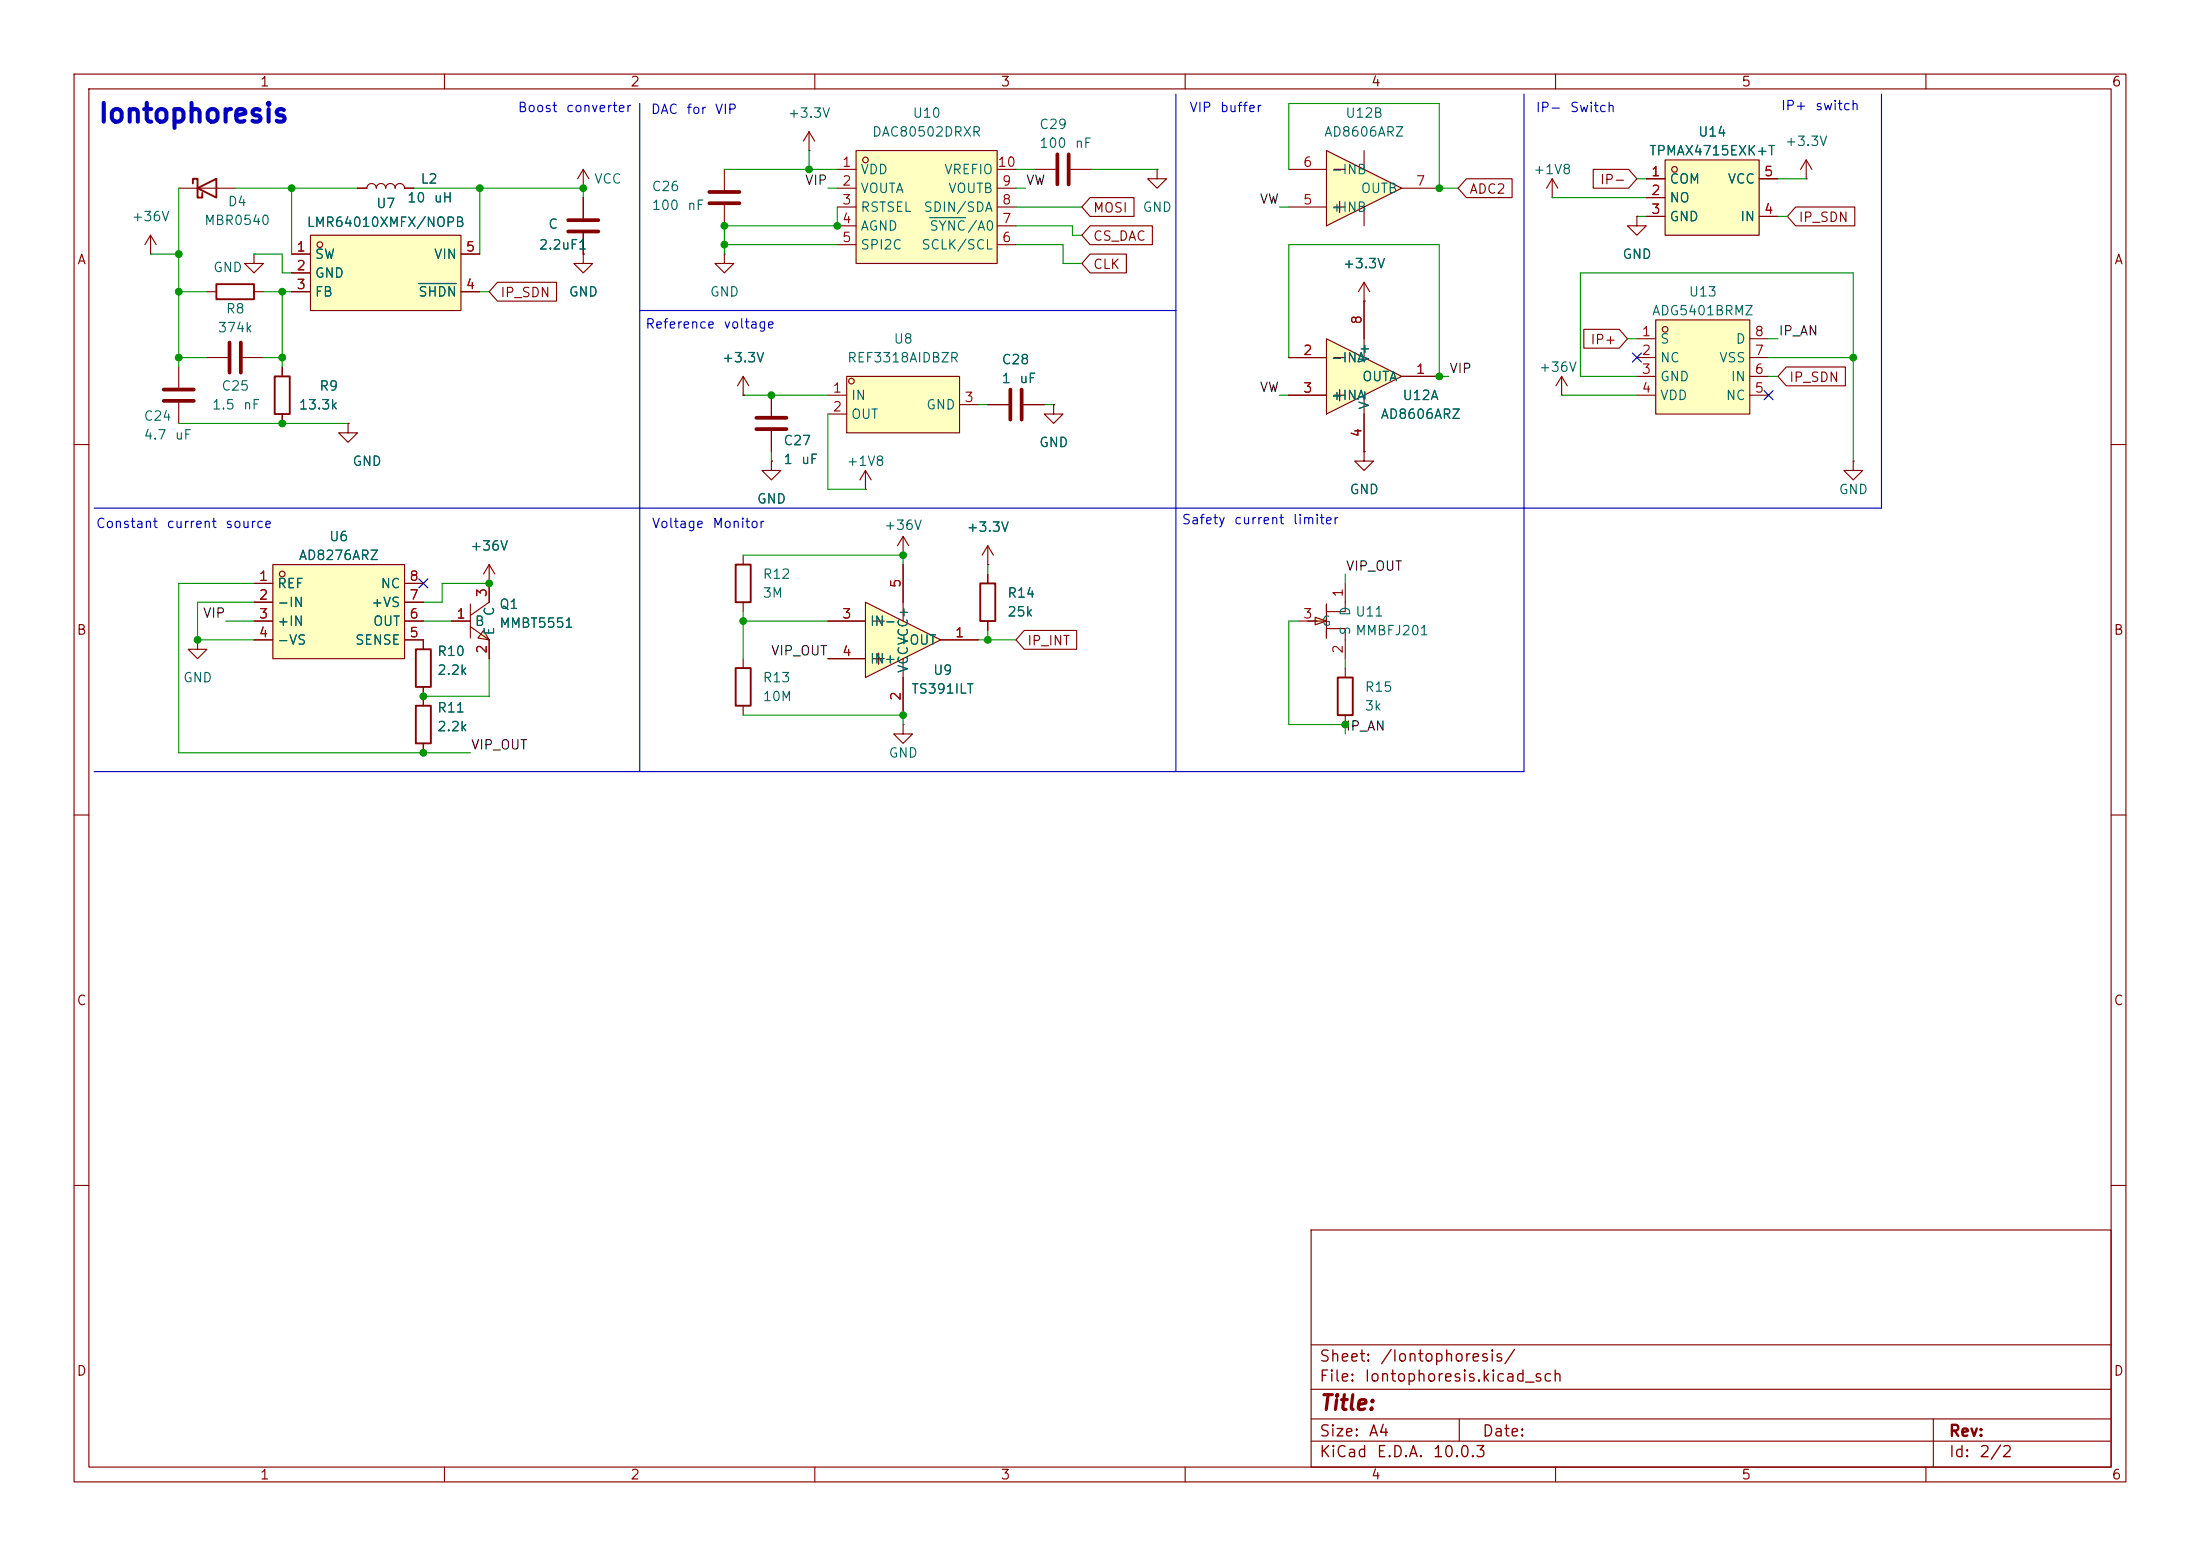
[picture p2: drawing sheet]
<svg xmlns="http://www.w3.org/2000/svg" width="297mm" height="210mm" viewBox="0 0 297 210" stroke-linecap="round" stroke-linejoin="round" font-family="sans-serif">
<g fill="none" stroke="#840000" stroke-width=".15">
<path d="M10 10h277v190h-277zM12 12h273v186h-273zM60 10v2M110 10v2M160 10v2M210 10v2M260 10v2M20.3 34.3h.1M20.3 31.8l-.7 1.2M20.3 31.8l.8 1.2M20.3 31.8v2.5M24.1 25.4h7.6"/>
<path d="M243.8 24.1h.1M243.8 21.6l-.7 1.3M243.8 21.6l.8 1.3M243.8 21.6v2.5M24.1 49.5v2.8M24.1 54.4v2.8M104.1 53.3v2.8M104.1 58.2v2.8M210.8 53.3h.1M210.8 50.8l-.7 1.3M210.8 50.8l.8 1.3M210.8 50.8v2.5"/>
<path d="M10 60h2M100.3 74.9v1.3M133.3 76.2h.1M133.3 73.7v2.5M133.3 77.5v1.2M133.3 73.7l-.7 1.2M133.3 73.7l.8 1.2M285 60h2M100.3 81.3v1.3M133.3 83.8v1.3M10 110h2M285 110h2"/>
<path d="M10 160h2M177 166h108v32h-108zM285 160h2M60 198v2M110 198v2M160 198v2M177 194.5h108M177 191.5h108M177 187.5h108M177 181.5h108M197 191.5v3M210 198v2"/>
<path d="M260 198v2M261 191.5v6.5"/>
</g>
<path d="M22.1 54.1h4.1M22.1 52.6h4.1M102.1 56.4h4.1M102.1 57.9h4.1" fill="none" stroke="#840000" stroke-width=".51"/>
<path d="M26 24.8v-.7h.7v2.6h.6v-.7M26.7 25.4l2.5-1.3v2.6zM99.3 76.2h2v5.1h-2zM132.3 78.7h2.1v5.1h-2.1z" fill="none" stroke="#840000" stroke-width=".25"/>
<path d="M41.9 31.8h20.3v10.1h-20.3z" fill="#ffffc2"/>
<g fill="none" stroke="#840000" stroke-width=".15">
<path d="M39.4 34.3h2.5M39.4 36.8h2.5M39.4 39.4h2.5M41.9 31.8h20.3v10.1h-20.3zM48.3 25.4h1.2a.64 .64 0 0 1 .7-.6 .64 .64 0 0 1 .6 .6 .64 .64 0 0 1 .6-.6 .64 .64 0 0 1 .7 .6 .64 .64 0 0 1 .6-.6 .64 .64 0 0 1 .6 .6 .64 .64 0 0 1 .7-.6 .64 .64 0 0 1 .6 .6h1.3M62.2 34.3h2.6M62.2 39.4h2.6M27.9 48.3h2.8M32.8 48.3h2.8M104.1 62.2v1.3h-1.2l1.2 1.3 1.3-1.3h-1.3M104.1 62.2h.1M100.3 88.9v1.3"/>
<path d="M100.3 95.3v1.2"/>
<circle cx="43.2" cy="33" r=".38"/>
</g>
<path d="M56.5 38.3h5.1" fill="none" stroke="#006464" stroke-width=".15"/>
<path d="M31 46.2v4.1M32.5 46.2v4.1" fill="none" stroke="#840000" stroke-width=".51"/>
<path d="M99.3 90.2h2v5.1h-2z" fill="none" stroke="#840000" stroke-width=".25"/>
<path d="M224.8 21.6h12.7v10.2h-12.7z" fill="#ffffc2"/>
<g fill="none" stroke="#840000" stroke-width=".15">
<path d="M109.2 17.8l-.7 1.3M109.2 17.8l.8 1.3M109.2 17.8v2.5M78.7 34.3v1.3h-1.2l1.2 1.2 1.3-1.2h-1.3M78.7 34.3h.1M78.7 26.7v2.8M78.7 31.5v2.8M109.2 20.3h.1M222.2 24.1h2.6M222.2 26.7h2.6M222.2 29.2h2.6M224.8 21.6h12.7v10.2h-12.7z"/>
<path d="M237.5 24.1h2.5M237.5 29.2h2.5M38.1 49.5v1.3M38.1 55.9v1.3M47 57.2v1.2h-1.3l1.3 1.3 1.3-1.3h-1.3M47 57.2h.1"/>
<circle cx="226.1" cy="22.9" r=".38"/>
</g>
<path d="M76.7 31.2h4.1M76.7 29.7h4.1" fill="none" stroke="#840000" stroke-width=".51"/>
<path d="M37.1 50.8h2v5.1h-2z" fill="none" stroke="#840000" stroke-width=".25"/>
<path d="M223.5 43.2h12.7v12.7h-12.7z" fill="#ffffc2"/>
<g fill="none" stroke="#840000" stroke-width=".15">
<path d="M78.7 25.4h.1M78.7 22.9l.8 1.2M78.7 22.9l-.7 1.2M78.7 22.9v2.5M100.3 53.3h.1M100.3 50.8l-.7 1.3M100.3 50.8l.8 1.3M100.3 50.8v2.5M221 45.7h2.5M221 48.3h2.5M221 50.8h2.5M221 53.3h2.5"/>
<path d="M223.5 43.2h12.7v12.7h-12.7zM236.2 45.7h2.6M236.2 48.3h2.6M236.2 50.8h2.6M236.2 53.3h2.6M250.2 62.2v1.3h-1.3l1.3 1.3 1.3-1.3h-1.3M250.2 62.2h.1M121.9 97.8v1.3h1.3l-1.3 1.2-1.3-1.2h1.3M121.9 97.8h.1"/>
<circle cx="224.8" cy="44.5" r=".38"/>
</g>
<path d="M177.6 83.3l1.5 .5-1.5 .5z" fill="#ffffc2"/>
<g fill="none" stroke="#840000" stroke-width=".15">
<path d="M27.9 39.4h1.3M34.3 34.3v1.3h-1.3l1.3 1.2 1.3-1.2h-1.3M34.3 34.3h.1M34.3 39.4h1.3M181.6 78.7v3.9h-2.5M184.1 61v1.2h-1.2l1.2 1.3 1.3-1.3h-1.3M184.1 61h.1M175.3 83.8h3.3M177.6 83.3l1.5 .5-1.5 .5zM179.1 84.8h2.5v4.1M179.1 81.5v4.6M181.6 90.2v1.2"/>
<path d="M181.6 96.5v1.3"/>
</g>
<path d="M29.2 38.4h5.1v2h-5.1zM180.6 91.4h2v5.1h-2z" fill="none" stroke="#840000" stroke-width=".25"/>
<path d="M179.1 45.7l10.1 5.1-10.1 5.1z" fill="#ffffc2"/>
<path d="M139.7 22.9h2.8M144.5 22.9h2.8M174 48.3h5.1M174 53.3h5.1M179.1 45.7l10.1 5.1-10.1 5.1zM180.1 48.3h1.5M180.1 53.3h1.5M180.9 52.6v1.5M184.1 40.6v7.7M184.1 53.3v7.7M189.2 50.8h5.1" fill="none" stroke="#840000" stroke-width=".15"/>
<path d="M142.7 20.8v4.1M144.3 20.8v4.1" fill="none" stroke="#840000" stroke-width=".51"/>
<path d="M116.8 81.3l10.2 5.1-10.2 5z" fill="#ffffc2"/>
<g fill="none" stroke="#840000" stroke-width=".15">
<path d="M156.2 22.9v1.2h-1.3l1.3 1.3 1.3-1.3h-1.3M156.2 22.9h.1M121.9 76.2v7.6M26.7 86.4v1.2h-1.3l1.3 1.3 1.2-1.3h-1.2M26.7 86.4h.1M111.8 83.8h5M111.8 88.9h5M116.8 81.3l10.2 5.1-10.2 5zM117.9 83.8h1.5M117.9 88.9h1.5M118.6 88.1v1.6M121.9 88.9v7.6"/>
<path d="M127 86.4h5.1"/>
</g>
<path d="M65.3 85.1l.7 1.3-1.5-.3z" fill="#ffffc2"/>
<g fill="none" stroke="#840000" stroke-width=".15">
<path d="M97.8 34.3v1.3h-1.3l1.3 1.2 1.3-1.2h-1.3M97.8 34.3h.1M66 78.7h.1M66 76.2v5.1l-2.5 1.8M66 76.2l-.7 1.3M66 76.2l.8 1.3M121.9 74.9h.1M121.9 72.4l-.7 1.3M121.9 72.4l.8 1.3M121.9 72.4v2.5M57.1 86.4v1.2M57.1 92.7v2.6"/>
<path d="M61 83.8h2.5M63.5 81.5v4.6M63.5 84.6l2.5 1.8M65.3 85.1l.7 1.3-1.5-.3zM66 86.4v2.5M57.1 100.3v1.3"/>
</g>
<path d="M56.1 87.6h2.1v5.1h-2.1zM56.1 95.3h2.1v5h-2.1z" fill="none" stroke="#840000" stroke-width=".25"/>
<path d="M179.1 20.3l10.1 5.1-10.1 5.1z" fill="#ffffc2"/>
<g fill="none" stroke="#840000" stroke-width=".15">
<path d="M174 22.9h5.1M174 27.9h5.1M179.1 20.3l10.1 5.1-10.1 5.1zM180.1 22.9h1.5M180.1 27.9h1.5M180.9 27.2v1.5M184.1 20.3v2.6M184.1 27.9v2.6M184.1 38.1v2.5M184.1 38.1l-.7 1.3M184.1 38.1l.8 1.3M189.2 25.4h5.1"/>
<path d="M184.1 40.6h.1"/>
</g>
<path d="M36.8 76.2h17.8v12.7h-17.8z" fill="#ffffc2"/>
<g fill="none" stroke="#840000" stroke-width=".15">
<path d="M97.8 22.9v2.8M97.8 27.7v2.8M34.3 78.7h2.5M36.8 76.2h17.8v12.7h-17.8zM54.6 78.7h2.5M34.3 81.3h2.5M34.3 83.8h2.5M34.3 86.4h2.5M54.6 81.3h2.5M54.6 83.8h2.5M54.6 86.4h2.5"/>
<circle cx="38.1" cy="77.5" r=".38"/>
</g>
<path d="M95.8 25.9h4M95.8 27.4h4" fill="none" stroke="#840000" stroke-width=".51"/>
<path d="M115.6 20.3h19v15.3h-19z" fill="#ffffc2"/>
<g fill="none" stroke="#840000" stroke-width=".15">
<path d="M113 22.9h2.6M113 25.4h2.6M113 27.9h2.6M113 30.5h2.6M113 33h2.6M115.6 20.3h19v15.3h-19zM134.6 22.9h2.6M134.6 25.4h2.6M134.6 27.9h2.6M134.6 30.5h2.6M134.6 33h2.6M116.8 66h.1"/>
<path d="M116.8 63.5l-.7 1.3M116.8 63.5l.8 1.3M116.8 63.5v2.5"/>
<circle cx="116.8" cy="21.6" r=".38"/>
</g>
<path d="M125.5 29.4h4.9" fill="none" stroke="#006464" stroke-width=".15"/>
<path d="M114.3 50.8h15.2v7.6h-15.2z" fill="#ffffc2"/>
<g fill="none" stroke="#840000" stroke-width=".15">
<path d="M39.4 34.3h2.5M39.4 36.8h2.5M39.4 39.4h2.5M48.3 25.4h1.2M54.6 25.4h1.3M62.2 34.3h2.6M62.2 39.4h2.6M67.2 38.1h7.9v2.5h-7.9l-1.2-1.2zM78.7 34.3h.1M78.7 26.7v2.8M78.7 31.5v2.8M147.2 34.3h4.9v2.5h-4.9l-1.2-1.2z"/>
<path d="M147.2 26.7h5.9v2.5h-5.9l-1.2-1.3zM147.2 30.5h8.4v2.5h-8.4l-1.2-1.2zM198 24.1h6.1v2.6h-6.1l-1.2-1.3zM209.5 26.7h.1M209.5 24.1l-.7 1.3M209.5 24.1l.8 1.3M209.5 24.1v2.6M215.1 22.9h4.8l1.1 1.2-1.1 1.3h-4.8zM221 29.2v1.3h-1.3l1.3 1.3 1.2-1.3h-1.2M221 29.2h.1M222.2 24.1h2.6M222.2 26.7h2.6"/>
<path d="M222.2 29.2h2.6M237.5 24.1h2.5M237.5 29.2h2.5M242.4 27.9h8v2.6h-8l-1.1-1.3zM38.1 49.5v1.3M38.1 55.9v1.3M47 57.2h.1M100.3 53.3h.1M104.1 53.3v2.8M104.1 58.2v2.8M111.8 53.3h2.5M111.8 55.9h2.5"/>
<path d="M114.3 50.8h15.2v7.6h-15.2zM129.5 54.6h2.6M133.3 54.6h2.8M138.2 54.6h2.8M142.2 54.6v1.3h-1.2l1.2 1.3 1.3-1.3h-1.3M142.2 54.6h.1M174 53.3h5.1M174 48.3h5.1M184.1 40.6h.1M184.1 40.6v5.1M184.1 55.9v5.1M189.2 50.8h5.1"/>
<path d="M213.8 44.4h4.8l1.1 1.3-1.1 1.3h-4.8zM241.1 49.5h8v2.6h-8l-1.1-1.3zM34.3 78.7h2.5M54.6 78.7h2.5M66 78.7h.1M66 78.7v2.6M104.1 62.2h.1M121.9 76.2v5.1M133.3 76.2h.1M133.3 77.5v1.2M184.1 61h.1M34.3 83.8h2.5"/>
<path d="M34.3 81.3h2.5M34.3 86.4h2.5M54.6 83.8h2.5M54.6 86.4h2.5v1.2M54.6 81.3h2.5M57.1 92.7v2.6M61 83.8h2.5M66 86.4v2.5M111.8 83.8h5M111.8 88.9h5M121.9 91.4v5.1M127 86.4h5.1"/>
<path d="M133.3 83.8v1.3M138.3 85.1h7.1v2.5h-7.1l-1.1-1.2zM57.1 100.3v1.3"/>
<circle cx="114.9" cy="51.4" r=".38"/>
</g>
<path d="M136.4 52.6v4M137.9 52.6v4" fill="none" stroke="#840000" stroke-width=".51"/>
<path d="M86.4 14v90.1M158.7 12.7v91.4M205.7 12.7v91.4h-193M254 12.7v55.9h-241.3M86.4 41.9h72.3" fill="none" stroke="#0000c2" stroke-width=".15"/>
<g fill="none" stroke="#009600" stroke-width=".15">
<path d="M20.3 34.3h3.8M24.1 39.4h3.8M24.1 25.4v24.1M31.7 25.4h16.6M34.3 34.3h3.8v2.5h1.3M35.6 39.4h3.8M38.1 39.4v10.1M39.4 25.4v8.9M55.9 25.4h22.8v1.3M64.8 39.4h1.2M64.8 25.4v8.9M97.8 33h15.2"/>
<path d="M97.8 22.9h15.2M109.2 20.3v2.6M111.8 25.4h1.2M113 27.9v2.6h-15.2v3.8M137.2 30.5h7.6v1.3h1.2M137.2 33h6.3v2.6h2.5M137.2 22.9h2.5M137.2 25.4h1.2M137.2 27.9h8.8M147.3 22.9h8.9M172.7 27.9h1.3M174 22.9v-8.9h20.3v11.4h2.5"/>
<path d="M209.5 26.7h12.7M221 29.2h1.2M221 24.1h1.2M240 29.2h1.3M240 24.1h3.8M24.1 48.3h3.8M24.1 57.2h22.9M35.6 48.3h2.5M100.3 53.3h11.5M111.8 55.9v10.1h5M132.1 54.6h1.2M141 54.6h1.2"/>
<path d="M172.7 53.3h1.3M174 48.3v-15.3h20.3v17.8h1.3M210.8 53.3h10.2M219.7 45.7h1.3M221 50.8h-7.6v-14h36.8v25.4M238.8 48.3h11.4M238.8 50.8h1.2M238.8 45.7h1.2M34.3 78.7h-10.2v22.9h39.4M66 78.7h-6.3v2.6h-2.6M100.3 74.9h21.6v1.3M104.1 61v1.2"/>
<path d="M133.3 76.2v1.3M181.6 77.5v1.2M30.5 83.8h3.8M34.3 81.3h-7.6v5.1h7.6M57.1 83.8h3.9M66 88.9v5.1h-8.9M100.3 83.8h11.5M100.3 82.6v6.3M100.3 96.5h21.6v1.3M132.1 86.4h5.1M133.3 85.1v1.3M175.3 83.8h-1.3v14h7.6v1.3"/>
<path d="M181.6 88.9v1.3"/>
</g>
<path d="M220.4 47.7l1.2 1.2M221.6 47.7l-1.2 1.2M238.2 52.7l1.2 1.2M239.4 52.7l-1.2 1.2M56.5 78.1l1.3 1.2M57.8 78.1l-1.3 1.2" fill="none" stroke="#000084" stroke-width=".15"/>
<path d="M56.5 38.3h5.1" fill="none" stroke="#006464" stroke-width=".15"/>
<g fill="#009600" stroke="#009600" stroke-width=".14">
<circle cx="38.1" cy="39.4" r=".46"/>
<circle cx="64.8" cy="25.4" r=".46"/>
<circle cx="97.8" cy="30.5" r=".46"/>
<circle cx="97.8" cy="33" r=".46"/>
<circle cx="78.7" cy="25.4" r=".46"/>
<circle cx="66" cy="78.7" r=".46"/>
<circle cx="57.1" cy="94" r=".46"/>
<circle cx="57.1" cy="101.6" r=".46"/>
<circle cx="26.7" cy="86.4" r=".46"/>
<circle cx="24.1" cy="34.3" r=".46"/>
<circle cx="39.4" cy="25.4" r=".46"/>
<circle cx="24.1" cy="48.3" r=".46"/>
<circle cx="38.1" cy="57.2" r=".46"/>
<circle cx="38.1" cy="48.3" r=".46"/>
<circle cx="24.1" cy="39.4" r=".46"/>
<circle cx="133.3" cy="86.4" r=".46"/>
<circle cx="100.3" cy="83.8" r=".46"/>
<circle cx="121.9" cy="96.5" r=".46"/>
<circle cx="121.9" cy="74.9" r=".46"/>
<circle cx="104.1" cy="53.3" r=".46"/>
<circle cx="113" cy="30.5" r=".46"/>
<circle cx="109.2" cy="22.9" r=".46"/>
<circle cx="250.2" cy="48.3" r=".46"/>
<circle cx="181.6" cy="97.8" r=".46"/>
<circle cx="194.3" cy="25.4" r=".46"/>
<circle cx="194.3" cy="50.8" r=".46"/>
</g>
<text font-size="2.5" fill="#0000c2" x="13.1" y="17.2">Iontophoresis</text>
<text font-size="2" fill="#840000" x="178" y="190.8">Title:</text>
<g font-size="1.5" fill="#840000">
<text x="178" y="184.2">Sheet:</text>
<text x="186.2" y="184.2">/Iontophoresis/</text>
<text x="178" y="186.9">File:</text>
<text x="184.1" y="186.9">Iontophoresis.kicad_sch</text>
<text x="178" y="197.1">KiCad</text>
<text x="178" y="194.3">Size:</text>
<text x="184.7" y="194.3">A4</text>
<text x="185.7" y="197.1">E.D.A.</text>
<text x="193.3" y="197.1">10.0.3</text>
<text x="200" y="194.3">Date:</text>
<text x="263" y="194.3">Rev:</text>
<text x="263" y="197.1">Id:</text>
<text x="267.1" y="197.1">2/2</text>
</g>
<g font-size="1.3" fill="#840000">
<text x="35" y="12">1</text>
<text x="85" y="12">2</text>
<text x="135" y="12">3</text>
<text x="185" y="12">4</text>
<text x="235" y="12">5</text>
<text x="285" y="12">6</text>
<text x="147.5" y="29">MOSI</text>
<text x="198.3" y="26.5">ADC2</text>
<text x="215.9" y="25.2">IP-</text>
<text x="10.3" y="36">A</text>
<text x="147.5" y="32.8">CS_DAC</text>
<text x="242.7" y="30.3">IP_SDN</text>
<text x="285.3" y="36">A</text>
<text x="67.5" y="40.4">IP_SDN</text>
<text x="147.5" y="36.6">CLK</text>
<text x="214.6" y="46.8">IP+</text>
<text x="241.5" y="51.9">IP_SDN</text>
<text x="10.3" y="86">B</text>
<text x="138.6" y="87.4">IP_INT</text>
<text x="285.3" y="86">B</text>
<text x="10.3" y="136">C</text>
<text x="285.3" y="136">C</text>
<text x="10.3" y="186">D</text>
<text x="285.3" y="186">D</text>
<text x="35" y="200">1</text>
<text x="85" y="200">2</text>
<text x="135" y="200">3</text>
<text x="185" y="200">4</text>
<text x="235" y="200">5</text>
<text x="285" y="200">6</text>
</g>
<g font-size="1.3" fill="#0000c2">
<text x="69.8" y="15.5">Boost</text>
<text x="76.3" y="15.5">converter</text>
<text x="87.8" y="15.7">DAC</text>
<text x="92.6" y="15.7">for</text>
<text x="96.4" y="15.7">VIP</text>
<text x="160.5" y="15.5">VIP</text>
<text x="164.6" y="15.5">buffer</text>
<text x="207.2" y="15.5">IP-</text>
<text x="211.9" y="15.5">Switch</text>
<text x="240.3" y="15.2">IP+</text>
<text x="245" y="15.2">switch</text>
<text x="87" y="44.7">Reference</text>
<text x="97.6" y="44.7">voltage</text>
<text x="12.9" y="71.6">Constant</text>
<text x="22.4" y="71.6">current</text>
<text x="30.3" y="71.6">source</text>
<text x="87.9" y="71.6">Voltage</text>
<text x="96.1" y="71.6">Monitor</text>
<text x="159.5" y="71.1">Safety</text>
<text x="166.5" y="71.1">current</text>
<text x="174.4" y="71.1">limiter</text>
</g>
<g font-size="1.3" fill="#006464">
<text x="106.3" y="16.2">+3.3V</text>
<text x="123.1" y="16.2">U10</text>
<text x="140.2" y="17.7">C29</text>
<text x="181.5" y="16.2">U12B</text>
<text x="116.1" y="23.8">VDD</text>
<text x="117.6" y="18.8">DAC80502DRXR</text>
<text x="127.4" y="23.8">VREFIO</text>
<text x="140.2" y="20.3">100</text>
<text x="145" y="20.3">nF</text>
<text x="178.7" y="18.8">AD8606ARZ</text>
<text x="179.6" y="23.8">-INB</text>
<text x="206.9" y="23.8">+1V8</text>
<text x="222.5" y="21.3">TPMAX4715EXK+T</text>
<text x="229.2" y="18.8">U14</text>
<text x="240.9" y="20">+3.3V</text>
<text x="30.7" y="28.1">D4</text>
<text x="50.7" y="28.4">U7</text>
<text x="54.9" y="27.6">10</text>
<text x="56.7" y="25.1">L2</text>
<text x="58.5" y="27.6">uH</text>
<text x="80.1" y="25.1">VCC</text>
<text x="87.9" y="28.7">100</text>
<text x="87.9" y="26.1">C26</text>
<text x="92.7" y="28.7">nF</text>
<text x="116.1" y="26.4">VOUTA</text>
<text x="116.1" y="28.9">RSTSEL</text>
<text x="124.6" y="28.9">SDIN/SDA</text>
<text x="127.9" y="26.4">VOUTB</text>
<text x="154.2" y="28.9">GND</text>
<text x="179.6" y="28.9">+INB</text>
<text x="183.6" y="26.4">OUTB</text>
<text x="225.3" y="25.1">COM</text>
<text x="225.3" y="27.6">NO</text>
<text x="233.2" y="25.1">VCC</text>
<text x="17.7" y="30.2">+36V</text>
<text x="27.5" y="30.7">MBR0540</text>
<text x="41.3" y="30.9">LMR64010XMFX/NOPB</text>
<text x="42.4" y="35.3">SW</text>
<text x="58.5" y="35.3">VIN</text>
<text x="72.7" y="34">2.2uF1</text>
<text x="73.9" y="31.2">C</text>
<text x="116.1" y="31.5">AGND</text>
<text x="116.1" y="34">SPI2C</text>
<text x="124.3" y="34">SCLK/SCL</text>
<text x="125.4" y="31.5">SYNC/A0</text>
<text x="218.9" y="35.3">GND</text>
<text x="225.3" y="30.2">GND</text>
<text x="234.8" y="30.2">IN</text>
<text x="28.7" y="37">GND</text>
<text x="42.4" y="37.8">GND</text>
<text x="42.4" y="40.3">FB</text>
<text x="56.4" y="40.3">SHDN</text>
<text x="76.7" y="40.3">GND</text>
<text x="95.8" y="40.3">GND</text>
<text x="181.2" y="36.5">+3.3V</text>
<text x="227.9" y="40.3">U13</text>
<text x="29.3" y="45.2">374k</text>
<text x="30.4" y="42.6">R8</text>
<text x="120.5" y="46.7">U8</text>
<text x="222.9" y="42.9">ADG5401BRMZ</text>
<text x="224" y="46.7">S</text>
<text x="234.2" y="46.7">D</text>
<text x="29.8" y="53">C25</text>
<text x="43" y="53">R9</text>
<text x="97.4" y="49.2">+3.3V</text>
<text x="114.3" y="49.2">REF3318AIDBZR</text>
<text x="135.1" y="52">1</text>
<text x="135.1" y="49.5">C28</text>
<text x="137.5" y="52">uF</text>
<text x="179.6" y="49.2">-INA</text>
<text x="183.8" y="51.8">OUTA</text>
<text x="185.1" y="49.1" transform="rotate(-90 185.1 49.1)">V+</text>
<text x="207.7" y="50.5">+36V</text>
<text x="224" y="49.2">NC</text>
<text x="224" y="51.8">GND</text>
<text x="232" y="49.2">VSS</text>
<text x="233.6" y="51.8">IN</text>
<text x="19.3" y="57.1">C24</text>
<text x="19.3" y="59.6">4.7</text>
<text x="23.5" y="59.6">uF</text>
<text x="28.5" y="55.6">1.5</text>
<text x="32.7" y="55.6">nF</text>
<text x="40.2" y="55.6">13.3k</text>
<text x="114.8" y="54.3">IN</text>
<text x="114.8" y="56.9">OUT</text>
<text x="125" y="55.6">GND</text>
<text x="179.6" y="54.3">+INA</text>
<text x="185.1" y="55.4" transform="rotate(-90 185.1 55.4)">V-</text>
<text x="186.3" y="56.9">AD8606ARZ</text>
<text x="189.2" y="54.3">U12A</text>
<text x="224" y="54.3">VDD</text>
<text x="232.9" y="54.3">NC</text>
<text x="47.5" y="63.2">GND</text>
<text x="105.7" y="62.9">1</text>
<text x="105.7" y="60.4">C27</text>
<text x="108.1" y="62.9">uF</text>
<text x="114.2" y="63.2">+1V8</text>
<text x="140.2" y="60.7">GND</text>
<text x="102.1" y="68.3">GND</text>
<text x="119.3" y="71.8">+36V</text>
<text x="182.1" y="67">GND</text>
<text x="248.2" y="67">GND</text>
<text x="40.2" y="75.9">AD8276ARZ</text>
<text x="44.3" y="73.4">U6</text>
<text x="63.4" y="74.6">+36V</text>
<text x="130.4" y="72.1">+3.3V</text>
<text x="37.3" y="79.7">REF</text>
<text x="37.3" y="82.3">-IN</text>
<text x="50" y="82.3">+VS</text>
<text x="51.3" y="79.7">NC</text>
<text x="67" y="83.3" transform="rotate(-90 67 83.3)">C</text>
<text x="67.3" y="82.5">Q1</text>
<text x="102.9" y="81">3M</text>
<text x="102.9" y="78.4">R12</text>
<text x="135.9" y="83.5">25k</text>
<text x="135.9" y="81">R14</text>
<text x="182.6" y="83.3" transform="rotate(-90 182.6 83.3)">D</text>
<text x="182.9" y="83.5">U11</text>
<text x="37.3" y="84.8">+IN</text>
<text x="37.3" y="87.3">-VS</text>
<text x="47.9" y="87.3">SENSE</text>
<text x="50.3" y="84.8">OUT</text>
<text x="58.9" y="88.9">R10</text>
<text x="64" y="84.8">B</text>
<text x="67" y="85.9" transform="rotate(-90 67 85.9)">E</text>
<text x="67.3" y="85">MMBT5551</text>
<text x="117.3" y="84.8">IN-</text>
<text x="117.3" y="89.9">IN+</text>
<text x="122.7" y="87.3">OUT</text>
<text x="122.9" y="87.2" transform="rotate(-90 122.9 87.2)">VCC+</text>
<text x="178.3" y="84.8">G</text>
<text x="182.6" y="85.9" transform="rotate(-90 182.6 85.9)">S</text>
<text x="182.9" y="86.1">MMBFJ201</text>
<text x="24.6" y="92.4">GND</text>
<text x="58.9" y="91.4">2.2k</text>
<text x="102.9" y="92.4">R13</text>
<text x="102.9" y="95">10M</text>
<text x="122.9" y="90.9" transform="rotate(-90 122.9 90.9)">VCC-</text>
<text x="122.9" y="93.9">TS391ILT</text>
<text x="125.9" y="91.4">U9</text>
<text x="184.2" y="93.7">R15</text>
<text x="58.9" y="99">2.2k</text>
<text x="58.9" y="96.5">R11</text>
<text x="184.2" y="96.2">3k</text>
<text x="119.9" y="102.6">GND</text>
</g>
<g font-size="1.3" fill="#a90000">
<text x="113.6" y="22.8">1</text>
<text x="134.6" y="22.8">10</text>
<text x="175.8" y="22.8">6</text>
<text x="113.6" y="25.4">2</text>
<text x="113.6" y="27.9">3</text>
<text x="135.2" y="27.9">8</text>
<text x="135.2" y="25.4">9</text>
<text x="175.8" y="27.9">5</text>
<text x="191.1" y="25.4">7</text>
<text x="222.8" y="24.1">1</text>
<text x="222.8" y="26.6">2</text>
<text x="222.8" y="29.2">3</text>
<text x="238.1" y="29.2">4</text>
<text x="238.1" y="24.1">5</text>
<text x="39.9" y="34.3">1</text>
<text x="62.8" y="34.3">5</text>
<text x="113.6" y="30.5">4</text>
<text x="113.6" y="33">5</text>
<text x="135.2" y="33">6</text>
<text x="135.2" y="30.5">7</text>
<text x="39.9" y="36.8">2</text>
<text x="39.9" y="39.3">3</text>
<text x="62.8" y="39.3">4</text>
<text x="184.1" y="43.9" transform="rotate(-90 184.1 43.9)">8</text>
<text x="221.5" y="45.7">1</text>
<text x="236.8" y="45.7">8</text>
<text x="112.3" y="53.3">1</text>
<text x="175.8" y="48.2">2</text>
<text x="175.8" y="53.3">3</text>
<text x="191.1" y="50.8">1</text>
<text x="221.5" y="48.2">2</text>
<text x="221.5" y="50.8">3</text>
<text x="221.5" y="53.3">4</text>
<text x="236.8" y="53.3">5</text>
<text x="236.8" y="50.8">6</text>
<text x="236.8" y="48.2">7</text>
<text x="112.3" y="55.9">2</text>
<text x="130.1" y="54.6">3</text>
<text x="184.1" y="59.1" transform="rotate(-90 184.1 59.1)">4</text>
<text x="34.9" y="78.7">1</text>
<text x="34.9" y="81.3">2</text>
<text x="34.9" y="83.8">3</text>
<text x="55.2" y="83.8">6</text>
<text x="55.2" y="81.3">7</text>
<text x="55.2" y="78.7">8</text>
<text x="61.5" y="83.8">1</text>
<text x="66" y="80.7" transform="rotate(-90 66 80.7)">3</text>
<text x="113.6" y="83.8">3</text>
<text x="121.9" y="79.4" transform="rotate(-90 121.9 79.4)">5</text>
<text x="175.8" y="83.8">3</text>
<text x="181.6" y="80.7" transform="rotate(-90 181.6 80.7)">1</text>
<text x="34.9" y="86.3">4</text>
<text x="55.2" y="86.3">5</text>
<text x="66" y="88.3" transform="rotate(-90 66 88.3)">2</text>
<text x="113.6" y="88.9">4</text>
<text x="128.8" y="86.3">1</text>
<text x="181.6" y="88.3" transform="rotate(-90 181.6 88.3)">2</text>
<text x="121.9" y="94.7" transform="rotate(-90 121.9 94.7)">2</text>
</g>
<g font-size="1.3" fill="#0f0f0f">
<text x="108.6" y="25.3">VIP</text>
<text x="138.4" y="25.3">VW</text>
<text x="170" y="27.8">VW</text>
<text x="240" y="45.6">IP_AN</text>
<text x="170" y="53.2">VW</text>
<text x="195.6" y="50.7">VIP</text>
<text x="181.6" y="77.3">VIP_OUT</text>
<text x="27.3" y="83.7">VIP</text>
<text x="104" y="88.8">VIP_OUT</text>
<text x="63.5" y="101.5">VIP_OUT</text>
<text x="181.6" y="98.9">IP_AN</text>
</g>
</svg>
